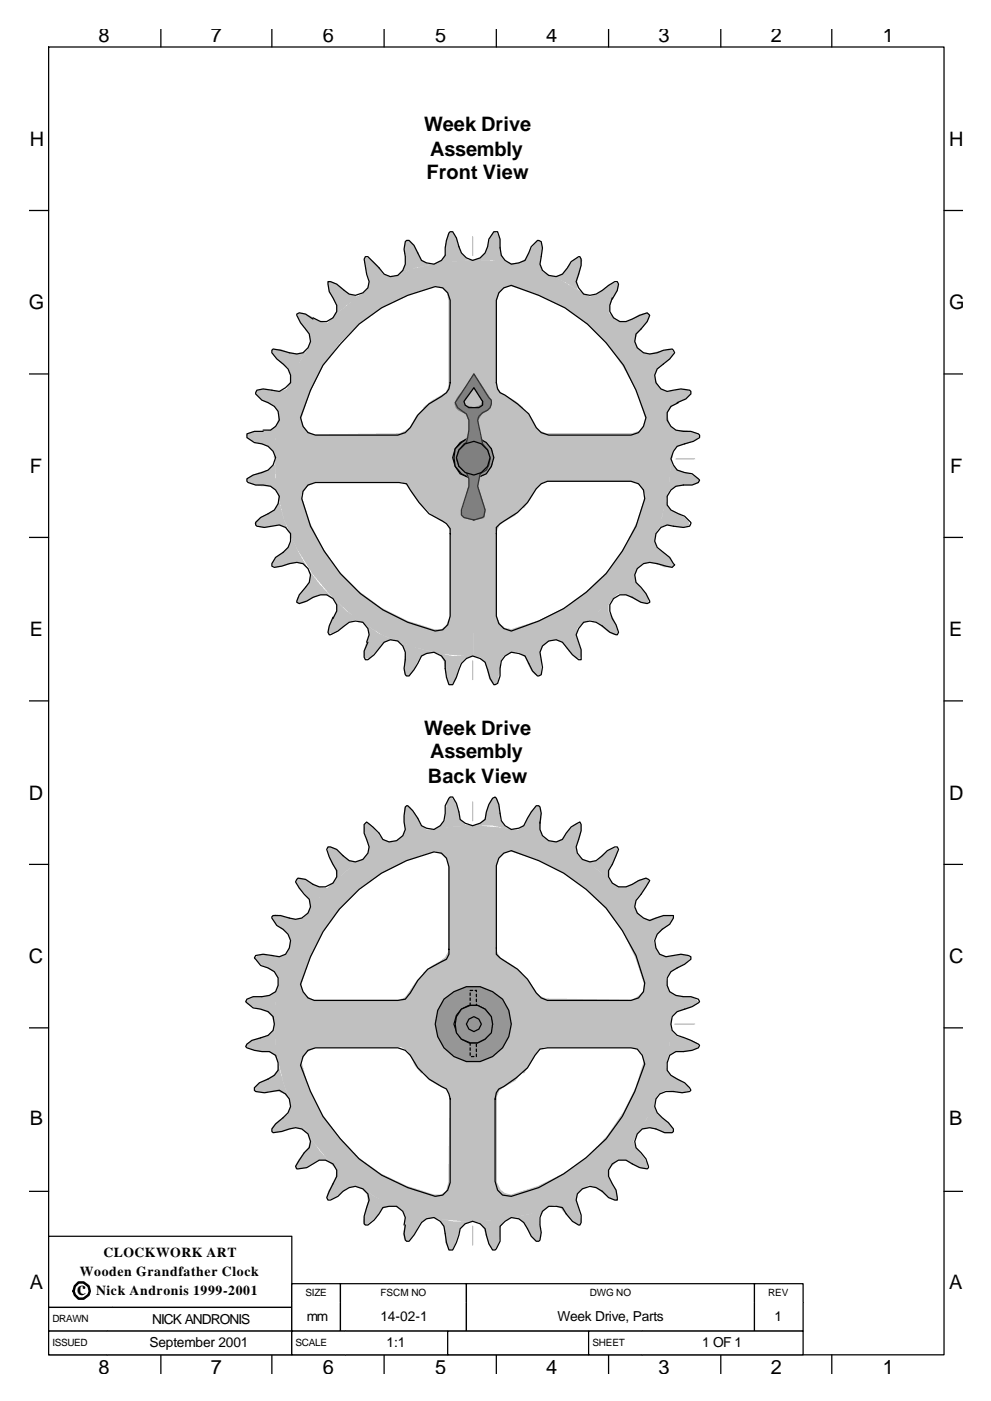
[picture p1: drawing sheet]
<svg xmlns="http://www.w3.org/2000/svg" width="210mm" height="297mm" viewBox="0 0 210 297" stroke-linecap="round" stroke-linejoin="round" font-family="sans-serif">
<g fill="none" stroke="#000" stroke-width=".26">
<path d="M10.3 10h190v277.2h-190zM34.1 6.2v3.8M57.7 6.2v3.8M81.5 6.2v3.8M105.3 6.2v3.8M129.1 6.2v3.8M152.9 6.2v3.8M176.5 6.2v3.8M6.3 44.6h4M200.3 44.6h4M6.3 79.3h4M200.3 79.3h4"/>
<path d="M6.3 113.9h4M200.3 113.9h4M6.3 148.6h4M200.3 148.6h4M6.3 183.3h4M200.3 183.3h4M6.3 217.9h4M200.3 217.9h4M6.3 252.6h4M200.3 252.6h4M34.1 287.2v4.1M57.7 287.2v4.1"/>
<path d="M81.5 287.2v4.1M105.3 287.2v4.1M129.1 287.2v4.1M152.9 287.2v4.1M176.5 287.2v4.1"/>
</g>
<path d="M10.3 262.1h51.6v15.1h-51.6z" fill-rule="evenodd" fill="#fff" stroke="#000" stroke-width=".26"/>
<path d="M61.9 272.2h10.3v3.9h-10.3z" fill-rule="evenodd" fill="#fff"/>
<path d="M61.9 276.1v-3.9h10.3v3.9" fill="none" stroke="#000" stroke-width=".26"/>
<path d="M72.2 272.2h26.8v3.9h-26.8z" fill-rule="evenodd" fill="#fff"/>
<path d="M72.2 276.1v-3.9h26.8v3.9" fill="none" stroke="#000" stroke-width=".26"/>
<path d="M99 272.2h61.1v3.9h-61.1z" fill-rule="evenodd" fill="#fff"/>
<path d="M99 276.1v-3.9h61.1v3.9" fill="none" stroke="#000" stroke-width=".26"/>
<path d="M160.1 272.2h10.3v3.9h-10.3z" fill-rule="evenodd" fill="#fff"/>
<path d="M160.1 276.1v-3.9h10.3v3.9" fill="none" stroke="#000" stroke-width=".26"/>
<path d="M10.3 277.2h13.5v5h-13.5z" fill-rule="evenodd" fill="#fff"/>
<path d="M23.8 277.2h-13.5v5h13.5" fill="none" stroke="#000" stroke-width=".26"/>
<path d="M23.8 277.2h38.1v5h-38.1z" fill-rule="evenodd" fill="#fff"/>
<path d="M23.8 277.2h38.1v5h-38.1" fill="none" stroke="#000" stroke-width=".26"/>
<path d="M61.9 276.1h10.3v6.1h-10.3z" fill-rule="evenodd" fill="#fff"/>
<path d="M61.9 276.1v6.1h10.3v-6.1" fill="none" stroke="#000" stroke-width=".26"/>
<path d="M72.2 276.1h26.8v6.1h-26.8z" fill-rule="evenodd" fill="#fff"/>
<path d="M72.2 276.1v6.1h26.8v-6.1" fill="none" stroke="#000" stroke-width=".26"/>
<path d="M99 276.1h61.1v6.1h-61.1z" fill-rule="evenodd" fill="#fff"/>
<path d="M99 276.1v6.1h61.1v-6.1" fill="none" stroke="#000" stroke-width=".26"/>
<path d="M160.1 276.1h10.3v6.1h-10.3z" fill-rule="evenodd" fill="#fff"/>
<path d="M160.1 276.1v6.1h10.3v-6.1" fill="none" stroke="#000" stroke-width=".26"/>
<path d="M10.3 282.2h12.5v5h-12.5z" fill-rule="evenodd" fill="#fff"/>
<path d="M22.8 282.2h-12.5v5h12.5" fill="none" stroke="#000" stroke-width=".26"/>
<path d="M22.8 282.2h39.1v5h-39.1z" fill-rule="evenodd" fill="#fff"/>
<path d="M22.8 282.2h39.1v5h-39.1" fill="none" stroke="#000" stroke-width=".26"/>
<path d="M61.9 282.2h11.4v5h-11.4z" fill-rule="evenodd" fill="#fff"/>
<path d="M73.3 282.2h-11.4v5h11.4" fill="none" stroke="#000" stroke-width=".26"/>
<path d="M73.3 282.2h21.7v5h-21.7z" fill-rule="evenodd" fill="#fff"/>
<path d="M73.3 282.2h21.7v5h-21.7" fill="none" stroke="#000" stroke-width=".26"/>
<path d="M95 282.2h29.9v5h-29.9z" fill-rule="evenodd" fill="#fff" stroke="#000" stroke-width=".26"/>
<path d="M124.9 282.2h11.4v5h-11.4z" fill-rule="evenodd" fill="#fff"/>
<path d="M136.3 282.2h-11.4v5h11.4" fill="none" stroke="#000" stroke-width=".26"/>
<path d="M136.3 282.2h34.1v5h-34.1z" fill-rule="evenodd" fill="#fff"/>
<path d="M136.3 282.2h34.1v5h-34.1" fill="none" stroke="#000" stroke-width=".26"/>
<g fill="#c0c0c0" stroke="#c0c0c0" stroke-width=".26">
<path d="M58.5 96.7l41 .3-3.5-.3-6.3 10.6-1.3-1.6-1.9-2.9-1.3-.8h-18.3l-1.8 1.1-1.3 1.9a39.2 39.2 0 0 0 12.1 20.3l5.1 3.7 5.3 2.7 5.8 1.8h1.6l1-.8 .8-1.8v-18.3l-.3-1-.5-.8-.8-.3-2.4-1.6-1.8-1.8 6.6-10.6 .3 1.6 .8 1.6 1.3 .8 1.6 .5v38.1a43.5 43.5 0 0 1-24.6-8 44.6 44.6 0 0 1-17-27.7z" fill-rule="evenodd"/>
<path d="M70.6 67.4l5.1-4.3 5.8-3.4 6.1-2.6 6.3-1.4 6.6-.5-.2 41 .5-3.4-10.8-6.4 1.5-1.3 3.2-1.8 .5-1.4v-18.2l-.2-1.6-1.1-1.1-1.3-.5a38.4 38.4 0 0 0-24.3 17.2l-2.7 5.6-1.8 5.5 .5 1.6 .8 1.1 1.3 .8 18.5-.3 1.1-.5 1-.8 1.4-2.4 1.8-1.9 10.6 6.4-1.8 .2-1.4 1.1-1 1.3-.6 1.9-37.8-.3a42 42 0 0 1 12.4-29.6z" fill-rule="evenodd"/>
<path d="M101.3 97l41-.3a42.3 42.3 0 0 1-22.7 37.9l-6.1 2.4-6.3 1.6-6.7 .5-.2-37.9 1.6-.2 1.6-1.1 .7-1.3 .6-1.9 6.1 10.4-1.6 2.1-2.4 1.3-1.1 .8-.5 1.3v18.3l.8 1.6 1.1 .8 1.3 .2 5.8-1.8 5.6-2.7 4.7-3.7 4.5-4.2 3.5-5 2.6-5.3 1.9-5.8-.8-1.6-1.1-1.1-1.3-.3h-18.3l-1.3 .8-1.1 1.4-.8 1.5-1.3 1.9-6.3-10.6z" fill-rule="evenodd"/>
<path d="M100.3 55.2l6.6 .3a46.1 46.1 0 0 1 23.3 11.9 43.1 43.1 0 0 1 12.4 29.6h-37.8a4.5 4.5 0 0 0-4.8-4.2l10.3-6.4 2.1 1.9 1.4 2.4 .8 .8 1.3 .5h18.2l1.6-.5 .8-1.1 .6-1.6-1.9-5.8-2.9-5.3-3.4-5a38.6 38.6 0 0 0-20.7-12.2l-1.6 .5-.8 1.1-.5 1.6v18.2l.8 1.4 3.2 1.8 1.6 1.3-10.9 6.4 .3 3.4z" fill-rule="evenodd"/>
</g>
<g fill="#c0c0c0">
<path d="M104.5 49.4l.5-.3 .6 .6 .5 1v1.3l.3 1.9 .8 1.6 1.3 .5-4-.8h-4.2l1.6-.5 1-1.1 1.1-3.2z" fill-rule="evenodd"/>
<path d="M108.5 56l1.6-.3 1.3-.8 1.6-2.6 .8-1.1 .5-.2 .5 .5 .3 1.3-.5 3.2 .5 1.6 1.3 .8-4-1.3z" fill-rule="evenodd"/>
<path d="M116.4 58.4l1.6 .2 1.6-.7 .8-1.4 1-1 1.1-.8h.8l.3 .5-1.1 4.2v1.9l1.3 1.1-3.7-2.4z" fill-rule="evenodd"/>
<path d="M123.6 62.4l1.5 .5 1.6-.5 2.4-1.9 1.1-.5h.8l.2 .8-.2 1-.8 1.1-.8 1.8-.3 1.6 .8 1.3-2.9-2.9z" fill-rule="evenodd"/>
<path d="M130.2 67.4l1.3 .8h1.6l2.6-1.6 1.4-.3 .7 .3-.5 1.6-2.1 2.6-.5 1.6 .5 1.3z" fill-rule="evenodd"/>
<path d="M135.2 73.7l1.3 1.1 1.3 .3 1.6-.6 2.7-.5 .8 .5v.6l-.8 1-2.7 2.1-.5 1.4 .3 1.5-1.9-3.7z" fill-rule="evenodd"/>
<path d="M139.2 81.1l1 1.4 1.4 .5 3.1-.5 1.3 .2 .6 .6-.3 .5-.8 .8-2.9 1.6-1 1.3v1.6l-1.1-4.3z" fill-rule="evenodd"/>
<path d="M141.6 89.1l.7 1.3 1.1 .8h1.9l1.3 .3 1.3 .5 .5 .5-.5 .5-2.1 1.1-2.1 .5-1.1 1.1-.3 1.6-.2-4.3z" fill-rule="evenodd"/>
<path d="M142.3 97.3l.3 1.3 1.3 1.1 4 1.5 .5 .8-.5 .6-1.1 .2-3.4 .3-1.3 .8-.5 1.3 .5-4z" fill-rule="evenodd"/>
<path d="M141.3 105.2l.3 1.9 .7 1 3 1.6 .7 .8 .3 .8-1.6 .5-3.4-.5-1.3 .5-1.1 1.4 1.6-3.8z" fill-rule="evenodd"/>
<path d="M139.2 113.2l-.3 1.5 .5 1.6 1.4 .8 1.3 1.1 .8 1.8-.8 .3h-1.1l-3.2-1.1-1.5 .3-1.1 1.1 2.1-3.7z" fill-rule="evenodd"/>
<path d="M135.2 120.6l-.5 1.3 .2 1.6 2.2 2.4 .5 1v.8l-.8 .3-1.1-.3-2.9-1.6-1.6-.2-1.3 1z" fill-rule="evenodd"/>
<path d="M123.6 131.9l3.4-2.3 2.9-2.7-.8 1.3v1.6a6.3 6.3 0 0 1 1.9 4.8h-.8l-1.1-.5-1-.8-1.4-1.4-1.6-.5z" fill-rule="evenodd"/>
<path d="M116.4 135.9l3.7-1.8 3.5-2.2-1.1 1.4-.3 1.5 1.1 3v1.3l-.3 .5h-.8l-1.6-1.6-1.3-1.8-1.6-.6z" fill-rule="evenodd"/>
<path d="M108.5 138.3l3.9-1.1 4-1.3-1.3 1.1-.5 1.3 .2 1.8v2.7l-.5 .5-.8-.2-.8-.8-1.3-3-1.3-1z" fill-rule="evenodd"/>
<path d="M100.3 139.1l3.9-.3 4.3-.5-1.6 .8-.8 1.3v1.6l-.5 2.6-.6 .6-.8-.6-.5-.8-.8-3.1-1-1.4z" fill-rule="evenodd"/>
<path d="M92.1 138.3l3.9 .8h4.3l-1.6 .5-1.1 1.1-.5 1.6-.3 1.5-.8 1.1-.5 .3-.5-.6-.8-4.2-.8-1.6z" fill-rule="evenodd"/>
<path d="M84.1 135.9l4 1.3 4 1.1-1.6 .3-1.3 .7-.8 1.4-.6 1.3-.8 1.1-.7 .2-.6-.5v-2.4l.3-2.1-.5-1.6z" fill-rule="evenodd"/>
<path d="M77 131.9l3.4 2.4 3.7 1.6-1.6-.3-1.3 .8-1 1.4-1.9 1.8h-.8l-.2-.5v-1.1l.2-1.3 .8-1.9-.2-1.8z" fill-rule="evenodd"/>
<path d="M70.6 126.6l3 3 3.4 2.3-1.6-.5-1.6 .5-1 1.1-1.4 .8-1 .5h-.8v-.8l.2-1 1.6-2.9v-1.6z" fill-rule="evenodd"/>
<path d="M65.4 120.6l2.3 3.1 2.9 3.2-1.5-.8h-1.4l-2.9 1.6-1 .3-.8-.3v-.8l2.6-3.4 .3-1.6z" fill-rule="evenodd"/>
<path d="M61.6 113.2l1.6 3.7 2.2 3.7-1.1-1.1-1.6-.3-1.6 .6-2.6 .5-.8-.5 .8-1.6 2.6-2.1 .8-1.4z" fill-rule="evenodd"/>
<path d="M59 105.2l1.1 4.2 1.3 3.8-.8-1.4-1.6-.5-3.2 .5-1-.2-.8-.6 .2-.5 1.1-.8 2.9-1.6 .8-1.3z" fill-rule="evenodd"/>
<path d="M52.7 101.2l2.1-1 2.1-.5 1.3-1.1 .3-1.6v4.2l.8 4-.8-1.3-1.4-.8h-1.5l-1.6-.3-1.1-.5-.5-.5z" fill-rule="evenodd"/>
<path d="M52.4 92.3l.5-.6 1.1-.2 3.1-.3 1.4-.8 .8-1.3-.8 3.9v4l-.6-1.3-1-1.1-3.2-1-1-.6z" fill-rule="evenodd"/>
<path d="M54.2 83l1.6-.5 3.5 .5 1.6-.5 .7-1.4-1.3 3.7-1 4.3-.3-1.9-.8-1-2.9-1.6-.8-.8z" fill-rule="evenodd"/>
<path d="M57.7 74.3l.8-.3h1l3.2 1.1 1.6-.3 1.1-1.1-2.2 3.7-1.6 3.7v-1.5l-.5-1.6a6.6 6.6 0 0 1-3.4-3.7z" fill-rule="evenodd"/>
<path d="M63.2 66.6l.6-.3 1 .3 1.3 .5 1.6 1.1 1.9 .2 1-1-5 6.3 .3-1.3-.3-1.6-1.8-2.4-.6-1z" fill-rule="evenodd"/>
<path d="M69.6 59.7h.8l1 .5 2.7 2.2 1.6 .5 1.3-.5-3.4 2.3-3 2.7 .8-1.3v-1.6l-1.6-2.7z" fill-rule="evenodd"/>
<path d="M77.5 54.7h.8l1.1 .8 .8 .8 1 1.8 1.6 .5 1.6-.2-3.7 1.8-3.7 2.2 1.1-1.4 .2-1.6-.5-1.5-.5-2.7z" fill-rule="evenodd"/>
<path d="M86.3 51l.7 .2 .8 .8 1.6 2.9 1.4 1.1h1.3l-4 .8-3.7 1.6 1.1-1.1 .5-1.3v-1.8l-.3-1.4 .3-1.3z" fill-rule="evenodd"/>
<path d="M95 49.7l.8-.6 .5 .6 .5 .7 .3 1.4 .8 1.8 1.1 1.3 1.3 .3-4 .3-4.2 .5 1.6-.8 .8-1.3v-1.6z" fill-rule="evenodd"/>
</g>
<path d="M100.3 50.2v4M95.2 97.3h10.1M100.3 92.3v9.7M143.4 97.3h4M100.3 140.1v4" fill="none" stroke="#c0c0c0" stroke-width=".26"/>
<path d="M66.4 67.6l-1.6-1-1.3-.3-.5 .3 .8 1.8 1 1.4a3.1 3.1 0 0 1 .5 4 3.1 3.1 0 0 1-3.9 1l-3.5-.8-.2 .3v.5l1 1.3 2.4 2.1 .5 1.4v1.5l-1 1.1-1.3 .8-3.5-.5-1.3 .2-.3 .6v.2l1.4 1.3 1.3 .6 1.3 .8 .8 1 .3 1.9-.8 1.3-1.1 .8h-1.6M76.2 68.7l4.8-3.4 5.5-2.7 5.8-1.8 1.6 .2 1.1 1.1 .5 1.6v17.4l-.3 1.4-.5 .8-3.7 2.3-2.4 2.4-1.6 2.7-1 1-1.6 .6h-17.5l-1.5-.6-1.1-1.3-.5-1.9 2.1-5.8 2.6-5.3 3.7-4.5zM105.8 62.1l1.1-1.1 1.6-.5 5.8 2.1a36.7 36.7 0 0 1 20.6 20.1l2.2 5.8-.6 1.9-1 1.3-1.6 .6h-17.5l-1.6-.6-1-1-1.6-2.9-2.4-2.2-2.6-1.8-1.1-.5-.5-.8-.3-1.4v-17.4zM129.9 63.4l1.1-1.8 .2-1.4-.2-.5h-.6l-3.9 2.7-1.4 .2-1.3-.2-1-1.4-.6-1.3 1.1-3.4v-1.4l-.3-.5h-.2l-1.6 1.1-.8 1.3a3 3 0 0 1-4 1.6 3 3 0 0 1-1.6-4l.3-1.8-.3-1.4-.8-.2-1.3 1.3-1.3 2.9-1.3 .5-1.6 .3-1.3-.8-.8-1-.3-1.6v-1.9l-.5-1.6h-.8l-1.1 1.6-.2 1.6-.6 1.3-1 1.1-1.6 .5-1.3-.5-1.1-1.1-1.1-3.2-.8-1.3h-.5a8.1 8.1 0 0 0-1 5.1l-.8 1-1.6 .8-1.6-.3-1.1-.5-1.6-3.2-1-1h-.5l-.3 .2-.3 1.6 .3 1.6v1.6a2.83 2.83 0 0 1-4.5 2.1l-1.1-1.3-2.3-2.4h-.6l-.2 .5 .5 3.2 .5 1.6a3 3 0 0 1-2 2.7 3 3 0 0 1-3.3-.8l-1.6-1.4-1.3-.5h-.5l.2 2.1 1.6 2.9a2.91 2.91 0 0 1-3.4 3.5l-1.6-.8M129.9 63.1l-.5 1.6a2.98 2.98 0 0 0 1.4 3.1 2.98 2.98 0 0 0 3.3-.2l1.6-.7 1.6-.6 .5 .6-.5 1.3-2.4 2.6a3 3 0 0 0 2.9 4.3l1.6-.3 1.4-.5 1.8-.3 .5 .8-1 1.3-1.3 1.1a3 3 0 0 0-1.9 3.2 3 3 0 0 0 2.7 2.6l2.9-.5 1.8 .2 .3 .3v.5l-1.1 1.1-1.8 .8M55.8 91.5h-1.8l-1.6 .5v.8l1.6 1 1.6 .3 1.3 .5 1 1.1 .6 1.3-.6 1.6-1 1.1-3.2 1-1.3 .8v.5l.3 .3 1.5 .5h1.6l1.6 .3 1.1 .8 .8 1.3-.3 1.6-.8 1.3-2.9 1.6-1.1 1.1v.5l.3 .3 1.6 .2 3.2-.5 1.3 .5 1 1.4v1.5l-.5 1.4-1 1-1.6 1.1-.8 1.3v.5l.5 .3 1.6-.3 1.6-.5a3.1 3.1 0 0 1 3.9 1 3.1 3.1 0 0 1-.5 4l-1.3 1.6-.5 1.6 .5 .3 1.6-.6 1.3-.8 1.6-.5a2.91 2.91 0 0 1 3.4 3.5l-.8 1.5M97.9 94.1a3.9 3.9 0 0 1 4.2-.5 3.9 3.9 0 0 1 2.1 3.7 3.9 3.9 0 0 1-3 3.7 3.9 3.9 0 0 1-4.4-2.1l-.5-1.6 .5-1.9zM143.9 85.4l-1.6 .8a3.1 3.1 0 0 0-.5 3.5 3.1 3.1 0 0 0 3.2 1.8h1.6l1.6 .5 .2 .3v.5l-1.3 .8-3.4 1-.8 1.1-.6 1.6 .6 1.3 .8 1.1 1.6 .5 1.5 .3 1.6 1.3-.2 .5-1.4 .5h-1.8a3.4 3.4 0 0 0-3.4 4.3l.7 1 3 1.3 1.3 1.4-.3 .8-1.3 .2-2.1-.2a2.95 2.95 0 0 0-3.4 .9 2.95 2.95 0 0 0-.1 3.6l2.7 2.1 1 1.6-.5 .5-3.2-.8a3.4 3.4 0 0 0-4.7 2.4l.2 1.6a8.1 8.1 0 0 1 2.9 4.2l-.5 .3-1.3-.3-1.9-1.1a2.98 2.98 0 0 0-3.4-.2 2.98 2.98 0 0 0-1.3 3.2l.5 1.5 .8 1.4 .5 1.6-.2 .5-1.6-.5-1.6-1.4-1.3-.8-1.4-.2-1.3 .2-1 1.4-.6 1.3 1.1 3.2v2.1h-.5l-1.4-1.1-1-1.3a3 3 0 0 0-3.2-1.9 3 3 0 0 0-2.6 2.7l.5 3.2-.3 1.6-.8 .2-1-1-1.6-3.2-1.3-.5-1.6-.3-1.3 .8-.8 1-.3 1.6v1.6l-.5 1.6-.6 .3h-.2l-.8-1.4-1.1-3.4-1-.8-1.6-.5-1.3 .5-1.1 1.1-1.1 2.9-.8 1.6h-.8l-.5-1.6-.2-1.9v-1.6l-.8-1-1.6-.8-1.6 .3-1.1 .5-1.6 2.9-1 1.3h-.5l-.3-.2-.3-1.4 .3-1.8v-1.6a2.83 2.83 0 0 0-4.5-2.1l-2.1 2.6-1.3 1.1h-.6l-.2-.6v-1.3l.8-1.8M65.4 102.8l1.5-.5h17.8l1.6 .3 2.6 3.9 2.1 2.4 3.7 2.1 .8 1.1v18.5l-.5 1.9-1.1 1-1.6 .3a37.2 37.2 0 0 1-23.5-16.9l-2.9-5.3-1.9-5.9 .3-1.5zM105.3 111.8l.8-.8 3.7-2.3 2.1-2.2 1.9-2.9 1-1 1.4-.6h17.7l1.6 .6 1 1.3 .3 1.8-1.9 5.9-2.9 5.3-3.4 4.7a41.9 41.9 0 0 1-20.1 12.2l-1.6-.5-1.1-1.1-.5-1.6zM70.6 130.9l-.8 1.8-.2 1.4 .2 .5 1.9-.8 2.4-1.9 1.3-.2 1.6 .2 1.1 1.4 .2 1.3-.5 1.6" fill="none" stroke="#000" stroke-width=".26"/>
<path d="M97.6 93.8l1.9-1h1.8l1.6 1 1.3 1.4 .3 1.8a4.2 4.2 0 0 1-5.2 4.2 4.2 4.2 0 0 1-2.7-6z" fill-rule="evenodd" fill="#fff" stroke="#000" stroke-width=".26"/>
<path d="M97.9 93.8l1.6-1a4.4 4.4 0 0 1 4.8 2.4 4.4 4.4 0 0 1-1.1 5.3 4.2 4.2 0 0 1-4.6 .4 4.2 4.2 0 0 1-2.3-3.9l.3-1.8z" fill-rule="evenodd" fill="#969696" stroke="#000" stroke-width=".26"/>
<g fill="#808080" stroke="#808080" stroke-width=".26">
<path d="M100.5 79.3v2.9l-2.1 2.9 .3 .8 .5 .3 1.3 .2v23.8l-2.1-.5-.5-.5 1.6-6.1v-1.6l-.5-1.3-1.4-1.3-.8-1.9 .6-1.8 1.3-1.1 .8-2.4v-2.6l-.5-1.3-1.6-.8a1.67 1.67 0 0 1-.3-2.7l1.9-2.4z" fill-rule="evenodd"/>
<path d="M100.5 79.3l3.5 5.3a1.72 1.72 0 0 1-.5 2.4l-1.4 .8-.8 1.3 .3 2.6 .8 2.4 1.1 1.1 .5 1.8-.3 1.3-.5 1.4-1.1 .5-.5 1.3-.3 1.6 1.6 5-.2 1.6-2.2 .5v-23.8l1.6-.5 .3-.8-1.9-2.9z" fill-rule="evenodd"/>
</g>
<path d="M100.5 79.3l3.2 5 .5 .5a2.21 2.21 0 0 1-1.8 2.7l-.8 .8-.3 .8 1.1 5a4 4 0 0 1 .8 5.6l-1.3 .8-.6 2.6 1.6 5-.2 1.3-.3 .3-1.9 .5-2.1-.5-.5-.5v-1.1l1.6-5v-1.6l-.5-1.3-1.6-1.3-.6-1.6 .6-1.9 1-1.3 .6-.3 .5-2.6v-2.1l-.5-1.3-1.9-1.4-.5-1z" fill="none" stroke="#333" stroke-width=".26"/>
<circle cx="100.4" cy="97.1" r="3.5" fill="#808080" stroke="#000" stroke-width=".26"/>
<path d="M100.5 82.2l1.9 2.9v.8l-.8 .5h-2.1l-.8-.5-.3-.8z" fill="none" stroke="#000" stroke-width=".26"/>
<g fill="#c0c0c0" stroke="#c0c0c0" stroke-width=".26">
<path d="M58.2 216.6l41 .3-3.2-.3-6.6 10.9-1.3-1.6-.8-1.9-.8-1.3-1.3-.8h-18.3l-1.8 1.1-1.3 1.8 1.6 5.8 2.6 5.3 3.7 5 4.2 4.5 4.8 3.5 5.6 2.6 5.8 1.9h1.6l1-.8 .5-1.9 .3-18.2-.3-1.1-.5-.8-1-.2-2.4-1.4-1.6-2.1 6.3-10.6 .3 1.6 1.1 1.6 1.3 1.1 1.6 .2-.3 38.1-6.3-.5-6.7-1.3-6-2.7-5.6-3.4-5-4.2-4.3-5.3a43.5 43.5 0 0 1-7.9-24.9z" fill-rule="evenodd"/>
<path d="M70.6 187.2l5.1-4.2 5.5-3.4 6.1-2.7 6.6-1.3 6.6-.5-.2 41 .2-3.5-10.5-6.3 1.5-1.3 3-1.9 .7-1.3v-18.3l-.2-1.3-1.1-1-1.6-.8-5.8 1.8-5.3 2.7-5 3.4-4.2 4.5-3.7 4.8-2.7 5.5-1.8 5.8 .2 1.4 1.1 1 1.3 .8h18.3l1.3-.5 2.4-3.5 1.8-1.8 10.6 6.3-1.8 .3-1.6 1.1-1.1 1.3-.3 1.8-37.8-.2a43.5 43.5 0 0 1 7.9-24.6z" fill-rule="evenodd"/>
<path d="M101.3 216.9l41-.3a42.3 42.3 0 0 1-22.7 37.8l-6.4 2.7-6.3 1.3-6.6 .5v-37.8a4.1 4.1 0 0 0 4.2-4.2l6.4 10-1.6 2.1-2.4 1.4-1.1 .8-.5 1.3v18.2l.8 1.6 1.1 .8 1.3 .3 5.8-1.9 5.3-2.6 5-3.5a41.4 41.4 0 0 0 12.2-20.6l-.5-1.6-1.1-1-1.6-.3h-18.2l-1.4 .8-2.9 4.8-6.6-10.6z" fill-rule="evenodd"/>
<path d="M100 175.1l6.6 .5 6.6 1.3a44.6 44.6 0 0 1 24.6 20.9l2.4 6.1 1.6 6.4 .5 6.6h-37.5l-.6-1.6-1-1.6-1.6-.8-1.6-.3 10.3-6.3 1.9 1.8 1.6 2.4 .8 .8 1.3 .5 18.2 .3 1.4-.8 1-1 .3-1.6-1.9-5.6a36.8 36.8 0 0 0-20.9-20.9l-5.8-1.8-1.6 .5-1 1-.3 1.6v18.3l.8 1.3 2.9 1.9 1.6 1.3-10.6 6.3 .3 3.5z" fill-rule="evenodd"/>
</g>
<g fill="#c0c0c0">
<path d="M104.2 169.5l.8-.5 .6 .5 .5 2.4v1.8l1.1 1.6 1.3 .6-4-.8h-4.2l1.6-.6 1-1 .3-1.6z" fill-rule="evenodd"/>
<path d="M108.5 175.9h1.6l1.3-1.1 .5-1.3 .8-1.3 .8-1.1 .8-.3 .5 .8v2.1l-.2 2.2 .5 1.5 1.3 .8-4-1.3z" fill-rule="evenodd"/>
<path d="M116.4 178.2l1.6 .3 1.3-.8 1.1-1.3 1.8-1.9h.8l.3 .6v1.3l-1.1 3.2 .3 1.6 1.1 1-3.5-2.1z" fill-rule="evenodd"/>
<path d="M123.6 182.2l1.5 .5 1.6-.2 1.1-1.3 2.4-1.4h.8v.8l-.3 1.1-1.6 2.9v1.6l.8 1.3-2.9-2.9z" fill-rule="evenodd"/>
<path d="M129.9 187.2l1.6 .8h1.3l2.9-1.6 1.1-.2 .8 .2v.8l-2.7 3.5-.2 1.6 .5 1.3-2.4-3.2z" fill-rule="evenodd"/>
<path d="M135.2 193.6l1.1 1 1.5 .3a6.6 6.6 0 0 1 5.1-.5l-.3 .8-.5 .8-2.7 2.1-.8 1.3 .3 1.6-1.6-3.7z" fill-rule="evenodd"/>
<path d="M138.9 201l1.1 1.3 1.6 .5 3.1-.5 1.1 .3 .8 .5-1.3 1.3-3 1.6-1 1.3 .3 1.6-1.1-3.9z" fill-rule="evenodd"/>
<path d="M141.3 208.9l.8 1.4 1.3 .7 1.6 .3h1.6l1 .5 .6 .6-.3 .5-2.1 1.1-2.1 .5-1.4 1-.2 1.6v-4.2z" fill-rule="evenodd"/>
<path d="M142.1 217.1l.5 1.6 1.1 1.1 1.6 .2 1.5 .6 1.1 .5 .3 .8-.6 .5-2.1 .6h-2.1l-1.6 .7-.5 1.6 .8-4.2z" fill-rule="evenodd"/>
<path d="M141.3 225.3l.3 1.6 .7 1.1 1.6 .8 2.1 1.6 .3 .8-.5 .2-1.3 .3-3.2-.5-1.6 .8-.8 1 1.3-3.7z" fill-rule="evenodd"/>
<path d="M138.9 233v1.9l.5 1.3 2.4 1.8 .8 1.1 .3 .8-.8 .3h-1.1l-3.2-1.1-1.5 .3-1.4 1 2.4-3.4z" fill-rule="evenodd"/>
<path d="M134.9 240.4l-.5 1.6 .5 1.3 1.9 2.4 .5 1.1v.8l-.5 .2-1.3-.2-2.9-1.6h-1.6l-1.1 .8z" fill-rule="evenodd"/>
<path d="M123.6 252.1l6.3-5.3-.8 1.3v1.6l1.6 2.6 .3 1.3-.3 .8h-.5l-1.1-.5-2.6-2.1-1.6-.5z" fill-rule="evenodd"/>
<path d="M116.2 255.8l3.7-1.6 3.7-2.4-1.1 1.3-.3 1.6 .6 1.6 .5 2.6-.3 .8a8.2 8.2 0 0 1-3.9-3.4l-1.4-.8z" fill-rule="evenodd"/>
<path d="M108.5 258.1l3.9-.7 3.8-1.6-1.1 1-.8 1.3 .5 3.2-.2 1.3-.6 .6-.5-.3-.8-.8-1.6-2.9-1.3-1.1z" fill-rule="evenodd"/>
<path d="M100.3 258.9l3.9-.2 4.3-.6-1.6 .8-.8 1.4v1.5l-.3 1.6-.5 1.1-.5 .5-1.1-1.3-1-3.2-1.1-1.3z" fill-rule="evenodd"/>
<path d="M92.1 258.1l3.9 .8h4.3l-1.6 .6-1.1 1-1 3.2-.6 1.1-.5 .2-.5-.5-.5-1.1-.3-3.1-.8-1.6z" fill-rule="evenodd"/>
<path d="M84.1 255.8l3.7 1.3 4.3 1-1.6 .3-1.3 .8-1.6 2.9-.8 .8-.5 .3-.6-.6-.2-1 .5-3.5-.5-1.5z" fill-rule="evenodd"/>
<path d="M76.7 252.1l3.7 2.1 3.7 1.6h-1.6l-1.5 .5a6.6 6.6 0 0 1-3.7 3.4l-.3-.8 1.1-4.2-.3-1.6z" fill-rule="evenodd"/>
<path d="M70.4 246.8l3.2 2.6 3.4 2.4-1.6-.3-1.6 .3-2.4 1.8-1 .6h-.8l-.3-.6 .3-1 1.6-2.9 .2-1.9z" fill-rule="evenodd"/>
<path d="M65.4 240.4l2.3 3.5 2.7 2.9-1.3-.8h-1.6l-2.7 1.6-2.1 .2v-.8l.5-1 2.2-2.7 .5-1.6z" fill-rule="evenodd"/>
<path d="M61.4 233l1.8 3.7 2.2 3.7-1.4-1-1.6-.3-1.3 .5-2.6 .6-.8-.3v-.8l.8-1.1 2.6-1.8 .5-1.6z" fill-rule="evenodd"/>
<path d="M59 225.3l1.1 4 1.3 3.7-1.1-1-1.3-.6h-1.6l-1.6 .3-1.3-.3-.5-.2 .2-.8 .8-.8 2.9-1.6 1.1-1.3z" fill-rule="evenodd"/>
<path d="M52.1 221.6a7.1 7.1 0 0 1 4.8-2.1l1-1 .3-1.4 .3 4 .5 4.2-.8-1.6-1.3-.7h-1.6l-1.3-.3-1.3-.5z" fill-rule="evenodd"/>
<path d="M52.1 212.4l.6-.6 1-.5 3.4-.3 1.4-.7 .5-1.4-.5 4-.3 4.2-.5-1.6-1.1-1a10.5 10.5 0 0 1-4.5-2.1z" fill-rule="evenodd"/>
<path d="M54 203.1l.8-.5 1-.3 3.5 .5 1.3-.5 1-1.3-1.5 4-.8 3.9-.3-1.6-.8-1.3-2.9-1.6z" fill-rule="evenodd"/>
<path d="M57.7 194.1l.8-.2 4.2 1 1.6-.3 1.1-1-2.2 3.7-1.8 3.7 .2-1.6-.5-1.6-1.3-.8-1.3-1z" fill-rule="evenodd"/>
<path d="M63 186.4l.8-.2 1 .2 1.1 .8 1.8 .8 1.6 .3 1.3-.8-2.9 2.9-2.3 3.5 .5-1.6-.3-1.6-2.1-2.4-.5-1.1z" fill-rule="evenodd"/>
<path d="M69.6 179.6h.8l1 .5 2.4 2.1 1.6 .5 1.6-.5-3.4 2.4-3 2.6 .8-1.3-.2-1.6a7.5 7.5 0 0 1-1.6-4.7z" fill-rule="evenodd"/>
<path d="M77.5 174.5h.8l2.9 3.5 1.6 .5 1.3-.3-3.7 1.9-3.4 2.1 1.1-1.3 .2-1.6-1-2.9v-1.1z" fill-rule="evenodd"/>
<path d="M85.7 171.4l.6-.6 .7 .3 1.4 1.8 .8 1.9 1.3 1.1h1.6l-4 1-4 1.3 1.4-1 .5-1.3-.3-1.6z" fill-rule="evenodd"/>
<path d="M95 169.5l.5-.5 .8 .5 .5 .8 .8 3.4 1.1 1.1 1.6 .3-4.3 .2-3.9 .6 1.3-.8 1.1-1.1v-1.8z" fill-rule="evenodd"/>
</g>
<path d="M100.3 170v4M95.2 217.1h10.1M100.5 210v14M143.1 217.1h4.3M100.3 260v4" fill="none" stroke="#c0c0c0" stroke-width=".26"/>
<path d="M114.6 174.5l.2-2.1-.2-1.3-.3-.3h-.5l-1.1 1.4-1.6 2.9-1 .5-1.6 .3-1.3-.8-.8-1.1-.6-3.4-.5-1.4-.3-.2-.5 .2-.8 1.4-.5 1.6-.3 1.5-1 .8-1.6 .6-1.6-.6-1.1-.8-.8-3.4-.8-1.3h-.5l-.3 .2-.7 1.6v1.6l-.3 1.6-.8 1.1-1.3 .8-1.6-.3-1.1-.5-.8-1.6-1-1.6-1.1-1.1h-.2l-.3 .3-.3 1.8v1.4a3 3 0 0 1-.8 3.5 3 3 0 0 1-3.7 .2l-.8-1.3-2.6-2.4-.5 .5v1.9l.5 1.3a3 3 0 0 1-.8 4.2 3 3 0 0 1-4.2-.8l-1.4-1.3-1.3-.5h-.5l-.3 .5 .5 1.6 1.6 2.9v1.3a3.3 3.3 0 0 1-5 1.6l-1.6-1.1-1.6-.2-.5 .8 .8 1.3 2.1 2.4a3.1 3.1 0 0 1-.7 3.4 3.1 3.1 0 0 1-3.5 .5l-1.9-.5h-1.6l-.2 .3v.2l1 1.6 1.4 .8a3.3 3.3 0 0 1 .5 5.3l-1.3 .5-3.5-.5-1.6 .3-.2 .5 1.3 1.6 1.6 .5a3.2 3.2 0 0 1 1.6 5.1l-1.4 .7-1.5 .3h-1.9l-1.3 .5-.3 .6 1.6 1.3 1.6 .3a3 3 0 0 1 2.9 3 3 3 0 0 1-2.9 3l-1.9 .6-1 .8-.3 .5a8.1 8.1 0 0 0 5 1.1l1.4 .7 .5 1.6v1.6l-.8 1.1-1.3 .8-1.9 .8-1 1v.6l.2 .2 1.9 .3 3.2-.5a3.2 3.2 0 0 1 2.3 2.6 3.2 3.2 0 0 1-1.5 3.2l-1.6 1.3-.8 1.1v.5l.2 .3 1.9-.3 1.6-.5a3.1 3.1 0 0 1 3.4 .5 3.1 3.1 0 0 1 .8 3.4l-1 1.1-1.9 2.9 .3 .5 2.1-.2 2.6-1.6h1.4l1.5 .8 .8 1.3v1.3l-2.1 4.5 .3 .5h.5l1.6-.8 1.1-1a3.3 3.3 0 0 1 5.3 .5l.2 1.3-1 3.5v1.6l.2 .2h.6l1.3-1 1-1.3 .8-1.4 1.3-.2h1.6l1.4 1 .5 1.3-.3 1.6M114.6 174.3a3.2 3.2 0 0 0 1.1 3.5 3.2 3.2 0 0 0 3.6 .2l.8-1.3 1.1-1.4 1.8-1 .3 .5v1.3l-.5 1.9a3 3 0 0 0 .8 4.2 3 3 0 0 0 4.2-.8l1.1-1 1.5-.8h.6l.2 .5-1.3 3.2a2.86 2.86 0 0 0-.4 3.5 2.86 2.86 0 0 0 3.3 1.2l1.3-.5 1.4-.8 1.6-.5 .7 .5-1.8 2.9-1.1 1.3-.2 1.4 .5 1.3 1.3 1 1.3 .6 3-1.1h2.1v.5l-.8 1.4-1.6 1a3.3 3.3 0 0 0-.5 5.3l1.3 .5 3.2-.5 1.5 .3 .6 .2v.6l-1.3 1-1.6 .8a3.2 3.2 0 0 0-1.6 5.1l1.3 .7 1.6 .3h1.6l1.6 .5 .2 .6-.2 .2-1.4 .8-1.5 .6a3 3 0 0 0-3 3 3 3 0 0 0 3 3l2.9 1.4 .2 .2-.2 .6-1.4 .5-1.8 .3h-1.6l-1.3 .7-.5 1.6v1.6l.7 1.1 3 1.6 1 1 .3 .6-.3 .2-1.6 .3-1.8-.3a3 3 0 0 0-3.8 1.7 3 3 0 0 0 1.4 3.9l1.3 1 1.1 1.4v.5l-.3 .3h-1.6l-1.8-.8a3.1 3.1 0 0 0-3.6 .4 3.1 3.1 0 0 0-.7 3.5l2.2 2.4 .5 1.9-.3 .2-1.6-.2-1.6-.8a2.96 2.96 0 0 0-3.5-.6 2.96 2.96 0 0 0-1.5 3.2l1.6 2.9 .3 2.1h-.6l-1.3-.5-1.3-1.3a3.3 3.3 0 0 0-5.3 .5l-.3 1.3 1.1 3.2v1.6l-.3 .5h-.2l-1.4-.8-1.3-1.5-.8-1.4-1.3-.2h-1.6l-1.3 1-.5 1.3v1.6l.2 1.6-.2 1.6-.3 .3h-.5l-1.1-1.1-1.6-2.9-1-.8-1.6-.3-1.3 .8-1.1 1.1v3.2l-1.1 1.8h-.5l-.8-1.3-.5-1.9a2.91 2.91 0 0 0-2.9-2.9 2.91 2.91 0 0 0-2.9 2.9l-.6 1.6-.8 1.6h-.8l-.5-1.6-.5-3.4-.8-1.1-1.3-.8-1.6 .3-1.1 .8-1.6 2.6-1 1.4h-.5l-.3-.3-.3-1.3 .3-1.9M72 192.8a37.2 37.2 0 0 1 20.1-12.2l1.6 .3 1 1 .5 1.9v18.5l-.5 1.1-3.9 2.1-2.2 2.4-1.6 2.6-1 1.3-1.6 .3h-17.7l-1.3-.5-1.1-1.3-.5-1.6 2.1-5.9 2.6-5.2zM105.8 181.9l1.1-1 1.6-.5a41.9 41.9 0 0 1 20.1 12.1l3.4 4.8 2.9 5.3 1.9 5.8-.3 1.9-1 1.3-1.6 .5h-17.7l-1.4-.5-1-1.1-1.9-2.9-2.1-2.1-3.7-2.4-.8-.8v-18.8zM65.4 222.7l1.5-.5h17.5l1.6 .5 1 1a14 14 0 0 0 7.7 7.2l.5 1.1 .3 1v17.7l-.5 1.6-1.1 1.1-1.6 .2-5.8-1.8-5.5-2.7-4.8-3.4-4-4.2-3.7-4.8-2.6-5.3-2.1-5.5 .5-1.9zM105.8 230.9l1.1-.5 2.6-1.9 2.4-2.1 1.6-2.7 1.1-1.3 1.6-.2h17.7l1.3 .2 1.1 1.3 .5 1.9-2.1 5.8-2.7 5.3-3.4 4.8-4.2 3.9-4.8 3.5-5.3 2.9-5.8 1.8-1.9-.2-1-1.1-.6-1.8v-17.5l.3-1.3z" fill="none" stroke="#000" stroke-width=".26"/>
<g fill="#969696" stroke="#000" stroke-width=".26">
<path d="M97.6 214l1.9-.8 1.8-.3 1.6 .8 1.3 1.3 .3 1.9a3.8 3.8 0 0 1-4.8 4.2l-1.8-.5-1.1-1.6-.5-1.9 .3-1.8z" fill-rule="evenodd"/>
<path d="M94.2 211.8l2.1-1.5 2.7-1.1a8 8 0 0 1 9.4 9.3 8 8 0 0 1-12.1 5.5 8.2 8.2 0 0 1-2.1-12.2z" fill-rule="evenodd"/>
</g>
<g fill="none" stroke="#000" stroke-width=".26">
<path d="M99.7 210h.6M99.7 210.5v.5M99.7 211.6v.5M99.7 212.6v.6M99.7 213.7v.5M99.7 214.8v.5M99.7 215.8v.5M99.7 216.9v.5M99.7 217.9v.6M99.7 219v.5M100.8 210h.3v.3M101.1 210.8v.5"/>
<path d="M101.1 211.8v.6M101.1 212.9v.5M101.1 214v.5M101.1 215v.5M101.1 216.1v.5M101.1 217.1v.6M101.1 218.2v.5M101.1 219.3v.5M99.7 220v.6M99.7 221.1v.5M99.7 222.2v.5M99.7 223.2v.5"/>
<path d="M100 224h.5M101.1 220.3v.5M101.1 221.4v.5M101.1 222.4v.6M101.1 223.5v.5"/>
</g>
<path d="M97.9 214a4.1 4.1 0 0 1 4.3-.5 4.1 4.1 0 0 1 2.3 3.6l-.5 1.6a3.8 3.8 0 0 1-3.6 2.5 3.8 3.8 0 0 1-3.6-2.5l-.5-1.6 .5-1.8z" fill-rule="evenodd" fill="#fff" stroke="#000" stroke-width=".26"/>
<g fill="#969696" stroke="#000" stroke-width=".26">
<path d="M97.9 214a4.2 4.2 0 0 1 5.1 0 4.2 4.2 0 0 1 1.2 5 4.3 4.3 0 0 1-6.3 1.3l-1.1-1.3-.2-1.9 .2-1.6z" fill-rule="evenodd"/>
<path d="M99.5 216.1l1-.6 1.1 .6 .5 1-.5 1.1-1.1 .5-1-.5-.5-1.1z" fill-rule="evenodd"/>
</g>
<path d="M16.7 271.9h1l1.1 .8 .2 1.1-.2 .7-1.1 .8h-1a1.92 1.92 0 0 1-1.1-1.7 1.92 1.92 0 0 1 1.1-1.7z" fill="none" stroke="#000" stroke-width=".53"/>
<g font-size="4.2">
<text x="20.9" y="8.9">8</text>
<text x="44.7" y="8.9">7</text>
<text x="68.5" y="8.9">6</text>
<text x="92.3" y="8.9">5</text>
<text x="115.9" y="8.9">4</text>
<text x="139.7" y="8.9">3</text>
<text x="163.5" y="8.9">2</text>
<text x="187.3" y="8.9">1</text>
<text x="90" y="27.7">Week Drive</text>
<text x="6.3" y="30.9">H</text>
<text x="91.3" y="33">Assembly</text>
<text x="201.3" y="30.9">H</text>
<text x="90.5" y="38">Front View</text>
<text x="6.1" y="65.5">G</text>
<text x="201.3" y="65.5">G</text>
<text x="6.3" y="100.2">F</text>
<text x="201.6" y="100.2">F</text>
<text x="6.3" y="134.8">E</text>
<text x="201.3" y="134.8">E</text>
<text x="90" y="155.8">Week Drive</text>
<text x="91.3" y="160.8">Assembly</text>
<text x="90.8" y="166.1">Back View</text>
<text x="6.1" y="169.5">D</text>
<text x="201.3" y="169.5">D</text>
<text x="6.1" y="204.2">C</text>
<text x="201.3" y="204.2">C</text>
<text x="6.3" y="238.6">B</text>
<text x="201.3" y="238.6">B</text>
<text x="6.3" y="273.2">A</text>
<text x="16.4" y="274.5">c</text>
<text x="201.3" y="273.2">A</text>
<text x="20.9" y="291.2">8</text>
<text x="44.7" y="291.2">7</text>
<text x="68.5" y="291.2">6</text>
<text x="92.3" y="291.2">5</text>
<text x="115.9" y="291.2">4</text>
<text x="139.7" y="291.2">3</text>
<text x="163.5" y="291.2">2</text>
<text x="187.3" y="291.2">1</text>
</g>
<g font-size="2.9">
<text x="22" y="266.6">CLOCKWORK ART</text>
<text x="16.9" y="270.6">Wooden Grandfather Clock</text>
<text x="20.4" y="274.5">Nick Andronis 1999-2001</text>
<text x="32.3" y="280.6">NICK ANDRONIS</text>
<text x="65.1" y="280.1">mm</text>
<text x="80.7" y="280.1">14-02-1</text>
<text x="118.3" y="280.1">Week Drive, Parts</text>
<text x="164.3" y="280.1">1</text>
<text x="31.7" y="285.7">September 2001</text>
<text x="82" y="285.7">1:1</text>
<text x="149" y="285.7">1 OF 1</text>
</g>
<g font-size="2.1">
<text x="64.8" y="274.8">SIZE</text>
<text x="80.7" y="274.8">FSCM NO</text>
<text x="125.1" y="274.8">DWG NO</text>
<text x="163" y="274.8">REV</text>
<text x="11.1" y="280.4">DRAWN</text>
<text x="11.1" y="285.4">ISSUED</text>
<text x="62.7" y="285.4">SCALE</text>
<text x="125.7" y="285.4">SHEET</text>
</g>
</svg>
